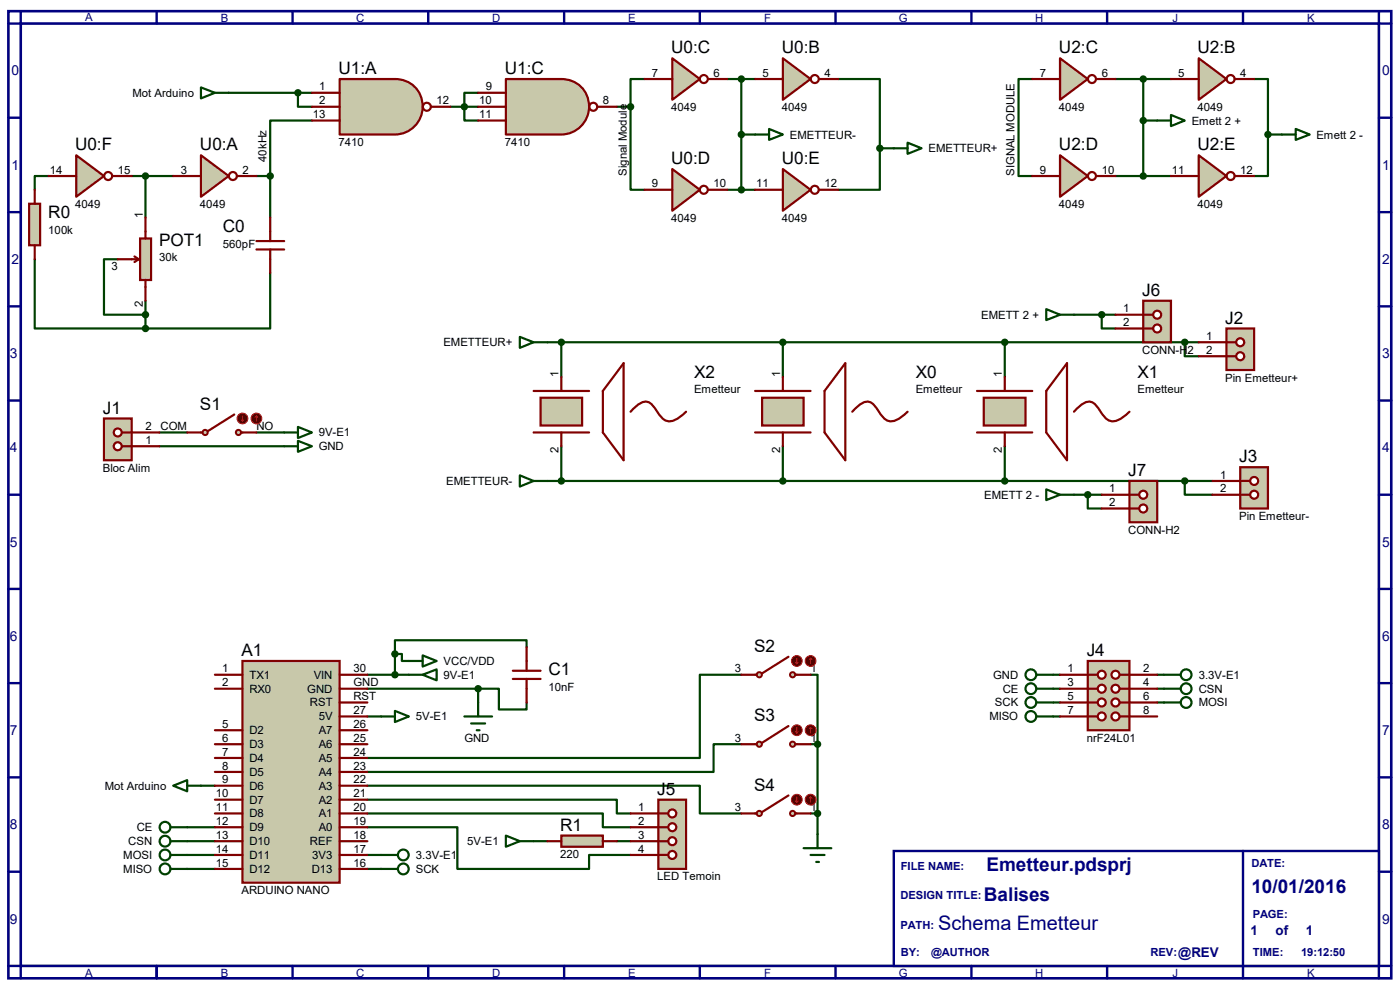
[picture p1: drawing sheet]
<svg xmlns="http://www.w3.org/2000/svg" width="297mm" height="210mm" viewBox="0 0 297 210" stroke-linecap="round" stroke-linejoin="round" font-family="sans-serif">
<path d="M1.8 2.4h293.3v205.1h-293.3zM4.4 5h288.1v199.9h-288.1z" fill="none" stroke="#000080" stroke-width=".55"/>
<path d="M4.4 2.4v2.6h-2.6M33.2 2.4v2.6" fill="none" stroke="#000080" stroke-width=".51"/>
<path d="M189.6 180.5h102.9v24.4h-102.9z" fill="#fff" stroke="#000080" stroke-width=".51"/>
<g fill="none" stroke="#000080" stroke-width=".51">
<path d="M62.1 2.4v2.6M90.8 2.4v2.6M119.7 2.4v2.6M148.5 2.4v2.6M177.2 2.4v2.6M206.1 2.4v2.6M234.9 2.4v2.6M263.7 2.4v2.6M292.5 2.4v2.6h2.6M1.8 25h2.6M292.5 25h2.6M1.8 45h2.6"/>
<path d="M292.5 45h2.6M1.8 65h2.6M292.5 65h2.6M1.8 85h2.6M292.5 85h2.6M1.8 104.9h2.6M292.5 104.9h2.6M1.8 124.9h2.6M292.5 124.9h2.6M1.8 144.9h2.6M292.5 144.9h2.6M1.8 164.9h2.6"/>
<path d="M292.5 164.9h2.6M1.8 184.9h2.6M263.7 180.5v27M292.5 184.9h2.6M1.8 204.9h2.6v2.6M33.2 204.9v2.6M62.1 204.9v2.6M90.8 204.9v2.6M119.7 204.9v2.6M148.5 204.9v2.6M177.2 204.9v2.6M206.1 204.9v2.6"/>
<path d="M234.9 204.9v2.6M295.1 204.9h-2.6v2.6"/>
</g>
<g fill="none" stroke="#004000" stroke-width=".47">
<path d="M48.5 19.7h17.7M63.2 19.7v2.9h3M101.4 19.7h-2.9v5.9h2.9M136.7 16.8h-2.9v5.8M154.3 16.8h5.9M157.3 16.8v23.5M177.8 16.8h8.8v14.7M219 16.8h-2.9v20.5h2.9M236.6 16.8h11.8M242.5 16.8v20.5M266.1 16.8h2.9v11.7M10.3 37.3h-2.9v3"/>
<path d="M27.9 37.3h8.8M30.9 37.3v8.8M54.4 37.3h2.9M57.3 37.3v8.8M66.2 25.6h-8.9v11.7M95.5 22.6h5.9M130.9 22.6h2.9M133.8 22.6v17.7h2.9M157.3 28.5h2.9M186.6 31.5v8.8h-8.8M186.6 31.5h3M236.6 37.3h11.8"/>
<path d="M242.5 25.6h3M269 28.5v8.8h-2.9M269 28.5h2.9M7.4 55v14.7h23.5M25 55h-2.9v11.8h8.8M57.3 57.9v11.8h-26.4M154.3 40.3h5.9M30.9 63.8v5.9M116.1 72.6h138.2M119.1 72.6v7.4M166.1 72.6v7.4M213.1 72.6v7.4"/>
<path d="M227.8 66.8h8.8M233.7 66.8v2.9h2.9M251.3 72.6v3h3M33.8 94.7h26.5M33.8 91.7h5.9M54.4 91.7h5.9M119.1 94.7v7.3M166.1 94.7v7.3M213.1 94.7v7.3M116.1 102h141.1M227.8 104.9h5.9M230.8 104.9v3h2.9"/>
<path d="M251.3 102v2.9h5.9M83.8 138.7h1.5v1.5h1.4M83.8 138.7v4.4M111.7 137.3v-1.5h-27.9v2.9M77.9 152h3M77.9 143.1h8.8M77.9 146.1h23.5M101.4 146.1h4.4v4.4h5.9v-1.5M101.4 146.1v2.9M157.3 143.1h-8.8v17.7h-70.6M157.3 157.9h-5.9v5.8h-73.5M172 143.1h1.4v14.8"/>
<path d="M172 157.9h1.4M173.4 157.9v19.1M223.4 152h1.5M223.4 143.1h1.5M223.4 146.1h1.5M223.4 149h1.5M245.5 143.1h1.4M245.5 146.1h1.4M245.5 149h1.4M39.7 178.4h5.9M39.7 175.5h5.9M42.6 166.7h3"/>
<path d="M77.9 166.7h70.6v5.9h8.8M77.9 169.6h53v3h2.9M77.9 172.6h50v2.9h5.9M77.9 175.5h19.1v8.8h28v-2.9h8.8M113.2 178.4h2.9M130.9 178.4h2.9M172 172.6h1.4M39.7 181.4h5.9M39.7 184.3h5.9M77.9 181.4h3M77.9 184.3h3"/>
</g>
<path d="M42.6 32.9l5.9 4.4-5.9 4.4z" fill="#c8c8aa" stroke="#800000" stroke-width=".47"/>
<g fill="none" stroke="#800000" stroke-width=".47">
<path d="M36.7 37.3h5.9M50.3 37.3h4.1"/>
<circle cx="49.4" cy="37.3" r=".85"/>
</g>
<path d="M166.1 12.4l5.9 4.4-5.9 4.4z" fill="#c8c8aa" stroke="#800000" stroke-width=".47"/>
<g fill="none" stroke="#800000" stroke-width=".47">
<path d="M160.2 16.8h5.9M173.7 16.8h4.1"/>
<circle cx="172.8" cy="16.8" r=".85"/>
</g>
<path d="M142.6 12.4l5.9 4.4-5.9 4.4z" fill="#c8c8aa" stroke="#800000" stroke-width=".47"/>
<g fill="none" stroke="#800000" stroke-width=".47">
<path d="M136.7 16.8h5.9M150.2 16.8h4.1"/>
<circle cx="149.3" cy="16.8" r=".85"/>
</g>
<path d="M142.6 35.9l5.9 4.4-5.9 4.4z" fill="#c8c8aa" stroke="#800000" stroke-width=".47"/>
<g fill="none" stroke="#800000" stroke-width=".47">
<path d="M136.7 40.3h5.9M150.2 40.3h4.1"/>
<circle cx="149.3" cy="40.3" r=".85"/>
</g>
<path d="M166.1 35.9l5.9 4.4-5.9 4.4z" fill="#c8c8aa" stroke="#800000" stroke-width=".47"/>
<g fill="none" stroke="#800000" stroke-width=".47">
<path d="M160.2 40.3h5.9M173.7 40.3h4.1"/>
<circle cx="172.8" cy="40.3" r=".85"/>
</g>
<path d="M16.2 32.9l5.9 4.4-5.9 4.4z" fill="#c8c8aa" stroke="#800000" stroke-width=".47"/>
<g fill="none" stroke="#800000" stroke-width=".47">
<path d="M10.3 37.3h5.9M23.8 37.3h4.1"/>
<circle cx="22.9" cy="37.3" r=".85"/>
</g>
<path d="M6.2 43.2h2.3v8.8h-2.3z" fill="#c8c8aa" stroke="#800000" stroke-width=".47"/>
<path d="M7.4 40.3v2.9M7.4 52v3M54.4 51.1h5.9M54.4 52.9h5.9M57.3 46.1v5M57.3 52.9v5" fill="none" stroke="#800000" stroke-width=".47"/>
<path d="M29.7 50.6h2.3v8.8h-2.3z" fill="#c8c8aa" stroke="#800000" stroke-width=".47"/>
<path d="M25 55h4.4M28.5 54.4l.9 .6M29.4 55l-.9 .6M30.9 46.1v4.5M30.9 59.4v4.4" fill="none" stroke="#800000" stroke-width=".47"/>
<circle cx="30.9" cy="69.7" r=".55" fill="#004000" stroke="#004000" stroke-width=".47"/>
<path d="M72.1 16.8h11.7a5.9 5.9 0 0 1 5.9 5.8 5.9 5.9 0 0 1-5.9 5.9h-11.7z" fill="#c8c8aa" stroke="#800000" stroke-width=".47"/>
<g fill="none" stroke="#800000" stroke-width=".47">
<path d="M66.2 19.7h5.9M66.2 22.6h5.9M66.2 25.6h5.9M91.4 22.6h4.1"/>
<circle cx="90.6" cy="22.6" r=".85"/>
</g>
<path d="M107.3 16.8h11.8a5.9 5.9 0 0 1 5.9 5.8 5.9 5.9 0 0 1-5.9 5.9h-11.8z" fill="#c8c8aa" stroke="#800000" stroke-width=".47"/>
<g fill="none" stroke="#800000" stroke-width=".47">
<path d="M101.4 19.7h5.9M101.4 22.6h5.9M101.4 25.6h5.9M126.7 22.6h4.2M160.2 82.9h11.8M160.2 91.7h11.8"/>
<circle cx="125.9" cy="22.6" r=".85"/>
</g>
<g fill="#004000" stroke="#004000" stroke-width=".47">
<circle cx="98.5" cy="22.6" r=".55"/>
<circle cx="30.9" cy="66.8" r=".55"/>
</g>
<path d="M80.9 152h2.9M83.8 150.8l2.9 1.2-2.9 1.2z" fill="none" stroke="#004000" stroke-width=".47"/>
<path d="M161.7 84.4h8.8v5.9h-8.8z" fill="#c8c8aa" stroke="#800000" stroke-width=".47"/>
<path d="M166.1 80v2.9M179.3 77v20.6l-4.4-5.9v-8.8zM166.1 91.7v3M180.8 87.3a4.8 4.8 0 0 1 3.3-2.1 4.7 4.7 0 0 1 2.7 2.7 2.49 2.49 0 0 0 3.6 1.1l2.1-1.7M207.3 82.9h11.7M207.3 91.7h11.7" fill="none" stroke="#800000" stroke-width=".47"/>
<path d="M208.7 84.4h8.9v5.9h-8.9z" fill="#c8c8aa" stroke="#800000" stroke-width=".47"/>
<path d="M213.1 80v2.9M226.4 77v20.6l-4.4-5.9v-8.8zM113.2 82.9h11.8M113.2 91.7h11.8M213.1 91.7v3M227.8 87.3a4.8 4.8 0 0 1 3.3-2.1 4.8 4.8 0 0 1 2.7 2.7 2.51 2.51 0 0 0 3.7 1.1l2.1-1.7" fill="none" stroke="#800000" stroke-width=".47"/>
<path d="M160.2 28.5h3M163.2 27.3l2.9 1.2-2.9 1.2zM189.6 31.5h2.9M192.5 30.3l3 1.2-3 1.1z" fill="none" stroke="#004000" stroke-width=".47"/>
<path d="M114.7 84.4h8.8v5.9h-8.8z" fill="#c8c8aa" stroke="#800000" stroke-width=".47"/>
<path d="M119.1 80v2.9M132.3 77v20.6l-4.4-5.9v-8.8zM119.1 91.7v3M133.8 87.3a4.8 4.8 0 0 1 3.3-2.1 4.8 4.8 0 0 1 2.7 2.7 2.51 2.51 0 0 0 3.6 1.1l2.1-1.7" fill="none" stroke="#800000" stroke-width=".47"/>
<g fill="#004000" stroke="#004000" stroke-width=".47">
<circle cx="166.1" cy="102" r=".55"/>
<circle cx="166.1" cy="72.6" r=".55"/>
<circle cx="119.1" cy="102" r=".55"/>
<circle cx="63.2" cy="19.7" r=".55"/>
</g>
<g fill="none" stroke="#004000" stroke-width=".47">
<path d="M42.6 18.5l3 1.2-3 1.2zM45.6 19.7h2.9M110.3 71.5l2.9 1.1-2.9 1.2zM113.2 72.6h2.9M60.3 94.7h2.9M60.3 91.7h2.9M63.2 93.5l3 1.2-3 1.1zM63.2 90.6l3 1.1-3 1.2zM110.3 100.8l2.9 1.2-2.9 1.2zM113.2 102h2.9M86.7 143.1h3M89.7 143.1l2.9-1.1v2.3z"/>
<path d="M98.5 152h5.9M99.9 153.5h3M101.1 154.9h.6M101.4 149v3M36.7 166.7l3-1.2v2.4zM39.7 166.7h2.9"/>
</g>
<path d="M22.1 88.8h5.8v8.8h-5.8z" fill="#c8c8aa" stroke="#800000" stroke-width=".47"/>
<path d="M25.9 94.7h2" fill="none" stroke="#800000" stroke-width=".47"/>
<circle cx="25" cy="94.7" r=".85" fill="#fff" stroke="#800000" stroke-width=".47"/>
<path d="M25.9 91.7h2" fill="none" stroke="#800000" stroke-width=".47"/>
<circle cx="25" cy="91.7" r=".85" fill="#fff" stroke="#800000" stroke-width=".47"/>
<path d="M27.9 94.7h5.9M27.9 91.7h5.9" fill="none" stroke="#800000" stroke-width=".47"/>
<path d="M260.2 69.7h5.9v8.8h-5.9z" fill="#c8c8aa" stroke="#800000" stroke-width=".47"/>
<path d="M260.2 72.6h2" fill="none" stroke="#800000" stroke-width=".47"/>
<circle cx="263.1" cy="75.6" r=".85" fill="#fff" stroke="#800000" stroke-width=".47"/>
<path d="M260.2 75.6h2" fill="none" stroke="#800000" stroke-width=".47"/>
<circle cx="263.1" cy="72.6" r=".85" fill="#fff" stroke="#800000" stroke-width=".47"/>
<path d="M254.3 72.6h5.9M254.3 75.6h5.9" fill="none" stroke="#800000" stroke-width=".47"/>
<path d="M263.1 99.1h5.9v8.8h-5.9z" fill="#c8c8aa" stroke="#800000" stroke-width=".47"/>
<path d="M263.1 102h2.1" fill="none" stroke="#800000" stroke-width=".47"/>
<circle cx="266.1" cy="104.9" r=".85" fill="#fff" stroke="#800000" stroke-width=".47"/>
<path d="M263.1 104.9h2.1" fill="none" stroke="#800000" stroke-width=".47"/>
<circle cx="266.1" cy="102" r=".85" fill="#fff" stroke="#800000" stroke-width=".47"/>
<path d="M257.2 102h5.9M257.2 104.9h5.9" fill="none" stroke="#800000" stroke-width=".47"/>
<path d="M51.4 140.2h20.7v47h-20.7z" fill="#c8c8aa" stroke="#800000" stroke-width=".47"/>
<g fill="none" stroke="#800000" stroke-width=".47">
<path d="M45.6 143.1h5.8M45.6 146.1h5.8M45.6 154.9h5.8M45.6 157.9h5.8M72.1 143.1h5.8M72.1 146.1h5.8M72.1 154.9h5.8M72.1 157.9h5.8M72.1 152h5.8M72.1 149h5.8M45.6 160.8h5.8M45.6 163.7h5.8"/>
<path d="M45.6 166.7h5.8M45.6 169.6h5.8M45.6 172.6h5.8M45.6 175.5h5.8M45.6 178.4h5.8M72.1 160.8h5.8M72.1 163.7h5.8M72.1 166.7h5.8M72.1 169.6h5.8M72.1 172.6h5.8M72.1 175.5h5.8M72.1 178.4h5.8"/>
<path d="M45.6 181.4h5.8M45.6 184.3h5.8M72.1 181.4h5.8M72.1 184.3h5.8"/>
</g>
<path d="M89.7 139l2.9 1.2-2.9 1.2zM86.7 140.2h3" fill="none" stroke="#004000" stroke-width=".47"/>
<circle cx="83.8" cy="143.1" r=".55" fill="#004000" stroke="#004000" stroke-width=".47"/>
<g fill="#c8c8aa" stroke="#800000" stroke-width=".42">
<circle cx="50.6" cy="91.7" r=".55"/>
<circle cx="43.5" cy="91.7" r=".55"/>
</g>
<path d="M39.7 91.7h3.2M49.7 87.9l-5.6 3.5M51.2 91.7h3.2" fill="none" stroke="#800000" stroke-width=".47"/>
<circle cx="51.4" cy="88.8" r="1.14" fill="#400000" stroke="#f00" stroke-width=".21"/>
<path d="M51.2 89.1l.2 .3M51.4 88.2v1.2M51.7 89.1l-.3 .3" fill="none" stroke="#f00" stroke-width=".21"/>
<circle cx="54.4" cy="88.8" r="1.14" fill="#400000" stroke="#f00" stroke-width=".21"/>
<path d="M54.4 88.2l-.3 .3M54.4 88.2l.3 .3M54.4 88.2v1.2" fill="none" stroke="#f00" stroke-width=".21"/>
<path d="M111.7 137.3v5M108.8 142.3h5.9M108.8 144h5.9M111.7 144v5" fill="none" stroke="#800000" stroke-width=".47"/>
<g fill="#c8c8aa" stroke="#800000" stroke-width=".42">
<circle cx="168.1" cy="143.1" r=".55"/>
<circle cx="161.1" cy="143.1" r=".55"/>
</g>
<path d="M167.3 139.3l-5.6 3.5M157.3 143.1h3.2M168.7 143.1h3.3" fill="none" stroke="#800000" stroke-width=".47"/>
<circle cx="169" cy="140.2" r="1.14" fill="#400000" stroke="#f00" stroke-width=".21"/>
<path d="M169 139.6v1.2M168.7 140.5l.3 .3M169.3 140.5l-.3 .3" fill="none" stroke="#f00" stroke-width=".21"/>
<circle cx="172" cy="140.2" r="1.14" fill="#400000" stroke="#f00" stroke-width=".21"/>
<path d="M172 139.6l-.3 .3M172 139.6l.3 .3M172 139.6v1.2" fill="none" stroke="#f00" stroke-width=".21"/>
<g fill="#c8c8aa" stroke="#800000" stroke-width=".42">
<circle cx="168.1" cy="157.9" r=".55"/>
<circle cx="161.1" cy="157.9" r=".55"/>
</g>
<path d="M157.3 157.9h3.2M167.3 154l-5.6 3.6M168.7 157.9h3.3" fill="none" stroke="#800000" stroke-width=".47"/>
<circle cx="169" cy="154.9" r="1.14" fill="#400000" stroke="#f00" stroke-width=".21"/>
<path d="M168.7 155.2l.3 .3M169 154.3v1.2M169.3 155.2l-.3 .3" fill="none" stroke="#f00" stroke-width=".21"/>
<circle cx="172" cy="154.9" r="1.14" fill="#400000" stroke="#f00" stroke-width=".21"/>
<path d="M172 154.3l-.3 .3M172 154.3l.3 .3M172 154.3v1.2" fill="none" stroke="#f00" stroke-width=".21"/>
<g fill="#c8c8aa" stroke="#800000" stroke-width=".42">
<circle cx="168.1" cy="172.6" r=".55"/>
<circle cx="161.1" cy="172.6" r=".55"/>
</g>
<path d="M157.3 172.6h3.2M167.3 168.7l-5.6 3.6M168.7 172.6h3.3" fill="none" stroke="#800000" stroke-width=".47"/>
<circle cx="169" cy="169.6" r="1.14" fill="#400000" stroke="#f00" stroke-width=".21"/>
<path d="M168.7 169.9l.3 .3M169 169v1.2M169.3 169.9l-.3 .3" fill="none" stroke="#f00" stroke-width=".21"/>
<circle cx="172" cy="169.6" r="1.14" fill="#400000" stroke="#f00" stroke-width=".21"/>
<path d="M172 169l-.3 .3M172 169l.3 .3M172 169v1.2" fill="none" stroke="#f00" stroke-width=".21"/>
<path d="M230.8 140.2h8.8v14.7h-8.8z" fill="#c8c8aa" stroke="#800000" stroke-width=".47"/>
<path d="M230.8 143.1h2" fill="none" stroke="#800000" stroke-width=".47"/>
<circle cx="233.7" cy="143.1" r=".85" fill="#fff" stroke="#800000" stroke-width=".47"/>
<path d="M230.8 146.1h2" fill="none" stroke="#800000" stroke-width=".47"/>
<circle cx="233.7" cy="146.1" r=".85" fill="#fff" stroke="#800000" stroke-width=".47"/>
<path d="M230.8 149h2" fill="none" stroke="#800000" stroke-width=".47"/>
<circle cx="233.7" cy="149" r=".85" fill="#fff" stroke="#800000" stroke-width=".47"/>
<path d="M230.8 152h2" fill="none" stroke="#800000" stroke-width=".47"/>
<circle cx="233.7" cy="152" r=".85" fill="#fff" stroke="#800000" stroke-width=".47"/>
<path d="M237.5 143.1h2.1" fill="none" stroke="#800000" stroke-width=".47"/>
<circle cx="236.6" cy="143.1" r=".85" fill="#fff" stroke="#800000" stroke-width=".47"/>
<path d="M237.5 146.1h2.1" fill="none" stroke="#800000" stroke-width=".47"/>
<circle cx="236.6" cy="146.1" r=".85" fill="#fff" stroke="#800000" stroke-width=".47"/>
<path d="M237.5 149h2.1" fill="none" stroke="#800000" stroke-width=".47"/>
<circle cx="236.6" cy="149" r=".85" fill="#fff" stroke="#800000" stroke-width=".47"/>
<path d="M237.5 152h2.1" fill="none" stroke="#800000" stroke-width=".47"/>
<circle cx="236.6" cy="152" r=".85" fill="#fff" stroke="#800000" stroke-width=".47"/>
<path d="M224.9 143.1h5.9M224.9 146.1h5.9M224.9 149h5.9M224.9 152h5.9M239.6 143.1h5.9M239.6 146.1h5.9M239.6 149h5.9M239.6 152h5.9" fill="none" stroke="#800000" stroke-width=".47"/>
<g fill="none" stroke="#004000" stroke-width=".47">
<path d="M219.9 143.1h3.5M219.9 146.1h3.5M219.9 149h3.5M219.9 152h3.5M246.9 143.1h3.6M246.9 146.1h3.6M246.9 149h3.6M36.2 178.4h3.5M170.5 179.9h5.9M173.4 177v2.9M36.2 181.4h3.5M36.2 184.3h3.5"/>
<path d="M80.9 184.3h3.5M172 181.4h2.9M173.1 182.8h.6"/>
<circle cx="218.7" cy="146.1" r="1.14"/>
<circle cx="218.7" cy="152" r="1.14"/>
<circle cx="218.7" cy="149" r="1.14"/>
<circle cx="218.7" cy="143.1" r="1.14"/>
<circle cx="251.6" cy="146.1" r="1.14"/>
<circle cx="251.6" cy="143.1" r="1.14"/>
<circle cx="251.6" cy="149" r="1.14"/>
<circle cx="35" cy="178.4" r="1.14"/>
<circle cx="35" cy="181.4" r="1.14"/>
<circle cx="35" cy="184.3" r="1.14"/>
<circle cx="85.6" cy="184.3" r="1.14"/>
</g>
<g fill="#004000" stroke="#004000" stroke-width=".47">
<circle cx="173.4" cy="172.6" r=".55"/>
<circle cx="173.4" cy="157.9" r=".55"/>
</g>
<path d="M139.7 169.6h5.8v14.7h-5.8z" fill="#c8c8aa" stroke="#800000" stroke-width=".47"/>
<path d="M139.7 172.6h2" fill="none" stroke="#800000" stroke-width=".47"/>
<circle cx="142.6" cy="175.5" r=".85" fill="#fff" stroke="#800000" stroke-width=".47"/>
<path d="M139.7 175.5h2" fill="none" stroke="#800000" stroke-width=".47"/>
<circle cx="142.6" cy="178.4" r=".85" fill="#fff" stroke="#800000" stroke-width=".47"/>
<path d="M139.7 178.4h2" fill="none" stroke="#800000" stroke-width=".47"/>
<circle cx="142.6" cy="181.4" r=".85" fill="#fff" stroke="#800000" stroke-width=".47"/>
<path d="M139.7 181.4h2" fill="none" stroke="#800000" stroke-width=".47"/>
<circle cx="142.6" cy="172.6" r=".85" fill="#fff" stroke="#800000" stroke-width=".47"/>
<path d="M133.8 172.6h5.9M133.8 175.5h5.9M133.8 178.4h5.9M133.8 181.4h5.9" fill="none" stroke="#800000" stroke-width=".47"/>
<path d="M107.3 177.2l3 1.2-3 1.2zM110.3 178.4h2.9" fill="none" stroke="#004000" stroke-width=".47"/>
<path d="M119.1 177.2h8.8v2.4h-8.8z" fill="#c8c8aa" stroke="#800000" stroke-width=".47"/>
<path d="M116.1 178.4h3M127.9 178.4h3" fill="none" stroke="#800000" stroke-width=".47"/>
<g fill="none" stroke="#004000" stroke-width=".47">
<path d="M36.2 175.5h3.5M80.9 181.4h3.5"/>
<circle cx="35" cy="175.5" r="1.14"/>
<circle cx="85.6" cy="181.4" r="1.14"/>
</g>
<g fill="#004000" stroke="#004000" stroke-width=".47">
<circle cx="119.1" cy="72.6" r=".55"/>
<circle cx="57.3" cy="37.3" r=".55"/>
<circle cx="30.9" cy="37.3" r=".55"/>
<circle cx="133.8" cy="22.6" r=".55"/>
<circle cx="157.3" cy="28.5" r=".55"/>
<circle cx="157.3" cy="16.8" r=".55"/>
<circle cx="157.3" cy="40.3" r=".55"/>
<circle cx="186.6" cy="31.5" r=".55"/>
</g>
<path d="M254.3 12.4l5.9 4.4-5.9 4.4z" fill="#c8c8aa" stroke="#800000" stroke-width=".47"/>
<g fill="none" stroke="#800000" stroke-width=".47">
<path d="M248.4 16.8h5.9M261.9 16.8h4.2"/>
<circle cx="261.1" cy="16.8" r=".85"/>
</g>
<path d="M224.9 12.4l5.9 4.4-5.9 4.4z" fill="#c8c8aa" stroke="#800000" stroke-width=".47"/>
<g fill="none" stroke="#800000" stroke-width=".47">
<path d="M219 16.8h5.9M232.5 16.8h4.1"/>
<circle cx="231.6" cy="16.8" r=".85"/>
</g>
<path d="M224.9 32.9l5.9 4.4-5.9 4.4z" fill="#c8c8aa" stroke="#800000" stroke-width=".47"/>
<g fill="none" stroke="#800000" stroke-width=".47">
<path d="M219 37.3h5.9M232.5 37.3h4.1"/>
<circle cx="231.6" cy="37.3" r=".85"/>
</g>
<path d="M254.3 32.9l5.9 4.4-5.9 4.4z" fill="#c8c8aa" stroke="#800000" stroke-width=".47"/>
<g fill="none" stroke="#800000" stroke-width=".47">
<path d="M248.4 37.3h5.9M261.9 37.3h4.2"/>
<circle cx="261.1" cy="37.3" r=".85"/>
</g>
<g fill="#004000" stroke="#004000" stroke-width=".47">
<circle cx="242.5" cy="37.3" r=".55"/>
<circle cx="242.5" cy="16.8" r=".55"/>
<circle cx="242.5" cy="25.6" r=".55"/>
<circle cx="269" cy="28.5" r=".55"/>
</g>
<path d="M245.5 25.6h2.9M248.4 24.4l2.9 1.2-2.9 1.2zM271.9 28.5h3M274.9 27.3l2.9 1.2-2.9 1.2zM222 65.6l2.9 1.2-2.9 1.1zM224.9 66.8h2.9M222 103.8l2.9 1.1-2.9 1.2zM224.9 104.9h2.9" fill="none" stroke="#004000" stroke-width=".47"/>
<path d="M242.5 63.8h5.9v8.8h-5.9z" fill="#c8c8aa" stroke="#800000" stroke-width=".47"/>
<path d="M242.5 66.8h2.1" fill="none" stroke="#800000" stroke-width=".47"/>
<circle cx="245.5" cy="69.7" r=".85" fill="#fff" stroke="#800000" stroke-width=".47"/>
<path d="M242.5 69.7h2.1" fill="none" stroke="#800000" stroke-width=".47"/>
<circle cx="245.5" cy="66.8" r=".85" fill="#fff" stroke="#800000" stroke-width=".47"/>
<path d="M236.6 66.8h5.9M236.6 69.7h5.9" fill="none" stroke="#800000" stroke-width=".47"/>
<path d="M239.6 102h5.9v8.8h-5.9z" fill="#c8c8aa" stroke="#800000" stroke-width=".47"/>
<path d="M239.6 104.9h2" fill="none" stroke="#800000" stroke-width=".47"/>
<circle cx="242.5" cy="107.9" r=".85" fill="#fff" stroke="#800000" stroke-width=".47"/>
<path d="M239.6 107.9h2" fill="none" stroke="#800000" stroke-width=".47"/>
<circle cx="242.5" cy="104.9" r=".85" fill="#fff" stroke="#800000" stroke-width=".47"/>
<path d="M233.7 104.9h5.9M233.7 107.9h5.9" fill="none" stroke="#800000" stroke-width=".47"/>
<g fill="#004000" stroke="#004000" stroke-width=".47">
<circle cx="213.1" cy="72.6" r=".55"/>
<circle cx="251.3" cy="72.6" r=".55"/>
<circle cx="213.1" cy="102" r=".55"/>
<circle cx="251.3" cy="102" r=".55"/>
<circle cx="230.8" cy="104.9" r=".55"/>
<circle cx="233.7" cy="66.8" r=".55"/>
<circle cx="101.4" cy="146.1" r=".55"/>
<circle cx="83.8" cy="138.7" r=".55"/>
</g>
<text font-size="4.2" fill="#000080" x="199" y="197.2">Schema Emetteur</text>
<g font-size="4" fill="#000080">
<text x="209.3" y="184.7">Emetteur.pdsprj</text>
<text x="208.7" y="191.1">Balises</text>
<text x="265.5" y="189.4">10/01/2016</text>
</g>
<g font-size="3.6">
<text x="142.4" y="11.3">U0:C</text>
<text x="165.9" y="11.3">U0:B</text>
<text x="224.7" y="11.3">U2:C</text>
<text x="254" y="11.3">U2:B</text>
<text x="71.8" y="15.7">U1:A</text>
<text x="107.1" y="15.7">U1:C</text>
<text x="15.9" y="31.9">U0:F</text>
<text x="42.4" y="31.9">U0:A</text>
<text x="142.4" y="34.9">U0:D</text>
<text x="165.9" y="34.9">U0:E</text>
<text x="224.7" y="31.9">U2:D</text>
<text x="254" y="31.9">U2:E</text>
<text x="10.2" y="46.3">R0</text>
<text x="33.7" y="52.2">POT1</text>
<text x="47.3" y="49.2">C0</text>
<text x="242.3" y="62.8">J6</text>
<text x="259.9" y="68.7">J2</text>
<text x="147.2" y="80.1">X2</text>
<text x="194.3" y="80.1">X0</text>
<text x="241.3" y="80.1">X1</text>
<text x="21.8" y="87.8">J1</text>
<text x="42.4" y="86.9">S1</text>
<text x="239.3" y="101">J7</text>
<text x="262.9" y="98.1">J3</text>
<text x="51.2" y="139.2">A1</text>
<text x="116.4" y="143.3">C1</text>
<text x="160" y="138.3">S2</text>
<text x="230.5" y="139.2">J4</text>
<text x="160" y="153">S3</text>
<text x="160" y="167.7">S4</text>
<text x="139.4" y="168.6">J5</text>
<text x="118.8" y="176.3">R1</text>
</g>
<g font-size="2.9" fill="#000080">
<text x="2.4" y="16">0</text>
<text x="293.2" y="16">0</text>
<text x="2.4" y="36">1</text>
<text x="293.2" y="36">1</text>
<text x="2.4" y="56">2</text>
<text x="293.2" y="56">2</text>
<text x="2.1" y="76">3</text>
<text x="293.2" y="76">3</text>
<text x="2.1" y="96">4</text>
<text x="293.2" y="96">4</text>
<text x="2.1" y="115.9">5</text>
<text x="293.2" y="115.9">5</text>
<text x="2.1" y="135.9">6</text>
<text x="293.2" y="135.9">6</text>
<text x="2.1" y="155.9">7</text>
<text x="293.2" y="155.9">7</text>
<text x="2.1" y="175.9">8</text>
<text x="293.2" y="175.9">8</text>
<text x="2.1" y="195.9">9</text>
<text x="293.2" y="195.9">9</text>
</g>
<g font-size="2.8" fill="#000080">
<text x="250" y="203">@REV</text>
<text x="265.3" y="198.3">1</text>
<text x="270.6" y="198.3">of</text>
<text x="277" y="198.3">1</text>
</g>
<g font-size="2.4" fill="#000080">
<text x="18" y="4.4">A</text>
<text x="46.8" y="4.7">B</text>
<text x="75.6" y="4.7">C</text>
<text x="104.4" y="4.7">D</text>
<text x="133.3" y="4.7">E</text>
<text x="162.1" y="4.7">F</text>
<text x="190.7" y="4.7">G</text>
<text x="219.6" y="4.7">H</text>
<text x="248.7" y="4.7">J</text>
<text x="277.3" y="4.7">K</text>
<text x="191.1" y="184.5">FILE NAME:</text>
<text x="265.5" y="183.9">DATE:</text>
<text x="191" y="190.8">DESIGN TITLE:</text>
<text x="191" y="197">PATH:</text>
<text x="265.8" y="194.8">PAGE:</text>
<text x="191.1" y="202.7">BY:</text>
<text x="197.5" y="202.7">@AUTHOR</text>
<text x="244.1" y="202.9">REV:</text>
<text x="265.8" y="202.9">TIME:</text>
<text x="276" y="202.9">19:12:50</text>
<text x="18" y="207.2">A</text>
<text x="46.8" y="207.2">B</text>
<text x="75.6" y="207.2">C</text>
<text x="104.4" y="207.2">D</text>
<text x="133.3" y="207.2">E</text>
<text x="162.1" y="207.2">F</text>
<text x="190.7" y="207.2">G</text>
<text x="219.6" y="207.2">H</text>
<text x="248.7" y="207.2">J</text>
<text x="277.3" y="207.2">K</text>
</g>
<g font-size="2.4">
<text x="138.3" y="16.3">7</text>
<text x="151.4" y="16.3">6</text>
<text x="161.8" y="16.3">5</text>
<text x="174.9" y="16.3">4</text>
<text x="220.6" y="16.3">7</text>
<text x="233.7" y="16.3">6</text>
<text x="250" y="16.3">5</text>
<text x="263.1" y="16.3">4</text>
<text x="28.1" y="20.5">Mot Arduino</text>
<text x="67.7" y="19.2">1</text>
<text x="67.7" y="22.1">2</text>
<text x="92.6" y="22.1">12</text>
<text x="101.7" y="22.1">10</text>
<text x="103" y="19.2">9</text>
<text x="127.9" y="22.1">8</text>
<text x="142.4" y="23.6">4049</text>
<text x="165.9" y="23.6">4049</text>
<text x="224.7" y="23.6">4049</text>
<text x="254" y="23.6">4049</text>
<text x="66.4" y="25.1">13</text>
<text x="101.7" y="25.1">11</text>
<text x="167.6" y="29.4">EMETTEUR-</text>
<text x="252.8" y="26.4">Emett 2 +</text>
<text x="279.3" y="29.4">Emett 2 -</text>
<text x="56.5" y="34.4" transform="rotate(-90 56.5 34.4)">40kHz</text>
<text x="71.8" y="30.9">7410</text>
<text x="107.1" y="30.9">7410</text>
<text x="197" y="32.3">EMETTEUR+</text>
<text x="10.5" y="36.8">14</text>
<text x="25" y="36.8">15</text>
<text x="38.4" y="36.8">3</text>
<text x="51.4" y="36.8">2</text>
<text x="133" y="37.3" transform="rotate(-90 133 37.3)">Signal Module</text>
<text x="138.3" y="39.8">9</text>
<text x="151.4" y="39.8">10</text>
<text x="160.4" y="39.8">11</text>
<text x="174.9" y="39.8">12</text>
<text x="215.2" y="37.3" transform="rotate(-90 215.2 37.3)">SIGNAL MODULE</text>
<text x="220.6" y="36.8">9</text>
<text x="233.7" y="36.8">10</text>
<text x="248.6" y="36.8">11</text>
<text x="263.1" y="36.8">12</text>
<text x="15.9" y="44.2">4049</text>
<text x="30.3" y="46.1" transform="rotate(-90 30.3 46.1)">1</text>
<text x="42.4" y="44.2">4049</text>
<text x="142.4" y="47.1">4049</text>
<text x="165.9" y="47.1">4049</text>
<text x="224.7" y="44.2">4049</text>
<text x="254" y="44.2">4049</text>
<text x="10.2" y="49.6">100k</text>
<text x="47.3" y="52.5">560pF</text>
<text x="23.6" y="57.2">3</text>
<text x="33.7" y="55.5">30k</text>
<text x="30.3" y="65.2" transform="rotate(-90 30.3 65.2)">2</text>
<text x="208.1" y="67.6">EMETT 2 +</text>
<text x="238.2" y="66.3">1</text>
<text x="238.2" y="69.2">2</text>
<text x="94.1" y="73.4">EMETTEUR+</text>
<text x="242.3" y="75.1">CONN-H2</text>
<text x="255.9" y="72.1">1</text>
<text x="255.9" y="75.1">2</text>
<text x="118.5" y="80" transform="rotate(-90 118.5 80)">1</text>
<text x="147.2" y="83.4">Emetteur</text>
<text x="165.5" y="80" transform="rotate(-90 165.5 80)">1</text>
<text x="194.3" y="83.4">Emetteur</text>
<text x="212.6" y="80" transform="rotate(-90 212.6 80)">1</text>
<text x="241.3" y="83.4">Emetteur</text>
<text x="259.9" y="80.9">Pin Emetteur+</text>
<text x="30.9" y="94.1">1</text>
<text x="30.9" y="91.2">2</text>
<text x="34.1" y="91.2">COM</text>
<text x="54.4" y="91.2">NO</text>
<text x="67.6" y="95.5">GND</text>
<text x="67.6" y="92.6">9V-E1</text>
<text x="21.8" y="100">Bloc Alim</text>
<text x="118.5" y="96" transform="rotate(-90 118.5 96)">2</text>
<text x="165.5" y="96" transform="rotate(-90 165.5 96)">2</text>
<text x="212.6" y="96" transform="rotate(-90 212.6 96)">2</text>
<text x="258.8" y="101.5">1</text>
<text x="94.7" y="102.9">EMETTEUR-</text>
<text x="208.8" y="105.8">EMETT 2 -</text>
<text x="235.3" y="104.4">1</text>
<text x="235.3" y="107.4">2</text>
<text x="258.8" y="104.4">2</text>
<text x="239.3" y="113.2">CONN-H2</text>
<text x="262.9" y="110.3">Pin Emetteur-</text>
<text x="47.2" y="142.6">1</text>
<text x="52.9" y="144">TX1</text>
<text x="66.5" y="144">VIN</text>
<text x="75" y="142.6">30</text>
<text x="94.1" y="144">9V-E1</text>
<text x="94.1" y="141.1">VCC/VDD</text>
<text x="155.9" y="142.6">3</text>
<text x="172" y="142.6">1</text>
<text x="210.7" y="144">GND</text>
<text x="226.5" y="142.6">1</text>
<text x="242.5" y="142.6">2</text>
<text x="254.3" y="144">3.3V-E1</text>
<text x="47.2" y="145.6">2</text>
<text x="52.9" y="146.9">RX0</text>
<text x="65.2" y="146.9">GND</text>
<text x="65.7" y="149.9">RST</text>
<text x="75" y="148.5">RST</text>
<text x="75" y="145.6">GND</text>
<text x="116.4" y="146.6">10nF</text>
<text x="211.1" y="149.9">SCK</text>
<text x="212.7" y="146.9">CE</text>
<text x="226.5" y="145.6">3</text>
<text x="226.5" y="148.5">5</text>
<text x="242.5" y="145.6">4</text>
<text x="242.5" y="148.5">6</text>
<text x="254.3" y="146.9">CSN</text>
<text x="254.3" y="149.9">MOSI</text>
<text x="47.2" y="154.4">5</text>
<text x="52.9" y="155.7">D2</text>
<text x="67.6" y="155.7">A7</text>
<text x="67.6" y="152.8">5V</text>
<text x="75" y="154.4">26</text>
<text x="75" y="151.5">27</text>
<text x="88.2" y="152.8">5V-E1</text>
<text x="209.9" y="152.8">MISO</text>
<text x="226.5" y="151.5">7</text>
<text x="242.5" y="151.5">8</text>
<text x="47.2" y="157.4">6</text>
<text x="47.2" y="160.3">7</text>
<text x="52.9" y="158.7">D3</text>
<text x="52.9" y="161.6">D4</text>
<text x="67.6" y="161.6">A5</text>
<text x="67.6" y="158.7">A6</text>
<text x="75" y="160.3">24</text>
<text x="75" y="157.4">25</text>
<text x="98.5" y="157.4">GND</text>
<text x="155.9" y="157.4">3</text>
<text x="172" y="157.4">1</text>
<text x="230.5" y="157.4">nrF24L01</text>
<text x="22.2" y="167.5">Mot Arduino</text>
<text x="47.2" y="163.2">8</text>
<text x="47.2" y="166.2">9</text>
<text x="52.9" y="164.6">D5</text>
<text x="52.9" y="167.5">D6</text>
<text x="67.6" y="167.5">A3</text>
<text x="67.6" y="164.6">A4</text>
<text x="75" y="166.2">22</text>
<text x="75" y="163.2">23</text>
<text x="45.8" y="169.1">10</text>
<text x="45.8" y="172">11</text>
<text x="52.9" y="170.5">D7</text>
<text x="52.9" y="173.4">D8</text>
<text x="67.6" y="173.4">A1</text>
<text x="67.6" y="170.5">A2</text>
<text x="75" y="172">20</text>
<text x="75" y="169.1">21</text>
<text x="135.4" y="172">1</text>
<text x="155.9" y="172">3</text>
<text x="172" y="172">1</text>
<text x="27.2" y="179.3">CSN</text>
<text x="29" y="176.3">CE</text>
<text x="45.8" y="175">12</text>
<text x="45.8" y="177.9">13</text>
<text x="52.9" y="176.3">D9</text>
<text x="52.9" y="179.3">D10</text>
<text x="65.7" y="179.3">REF</text>
<text x="67.6" y="176.3">A0</text>
<text x="75" y="177.9">18</text>
<text x="75" y="175">19</text>
<text x="99.1" y="179.3">5V-E1</text>
<text x="135.4" y="175">2</text>
<text x="135.4" y="177.9">3</text>
<text x="26.2" y="182.2">MOSI</text>
<text x="26.2" y="185.2">MISO</text>
<text x="45.8" y="180.8">14</text>
<text x="45.8" y="183.8">15</text>
<text x="52.9" y="182.2">D11</text>
<text x="52.9" y="185.2">D12</text>
<text x="66.1" y="185.2">D13</text>
<text x="66.3" y="182.2">3V3</text>
<text x="75" y="183.8">16</text>
<text x="75" y="180.8">17</text>
<text x="88.2" y="185.2">SCK</text>
<text x="88.2" y="182.2">3.3V-E1</text>
<text x="118.8" y="182">220</text>
<text x="135.4" y="180.8">4</text>
<text x="51.2" y="189.7">ARDUINO NANO</text>
<text x="139.4" y="186.7">LED Temoin</text>
</g>
</svg>
